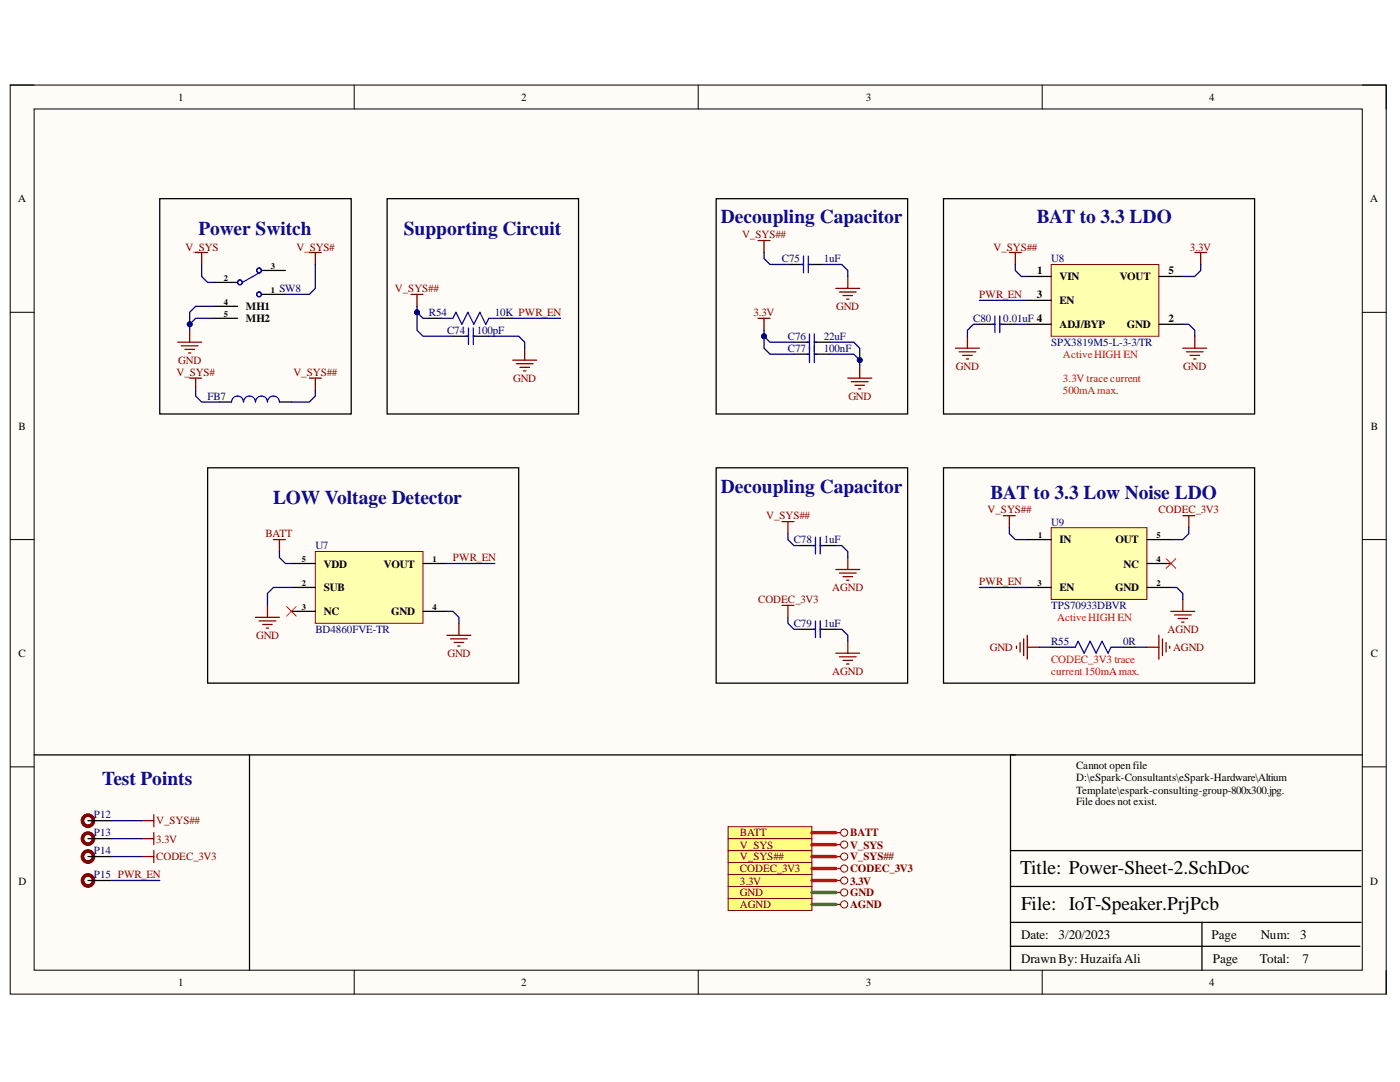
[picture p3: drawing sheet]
<svg xmlns="http://www.w3.org/2000/svg" width="279mm" height="216mm" viewBox="0 0 279 216" stroke-linecap="round" stroke-linejoin="round" font-family="sans-serif">
<path d="M2 17h274.6v181.4h-274.6z" fill-rule="evenodd" fill="#fffcf8"/>
<path d="M2 17h274.6v181.4h-274.6z" fill="none" stroke="#000" stroke-width=".2"/>
<path d="M6.8 21.7h265.1v171.9h-265.1z" fill-rule="evenodd" fill="#fffcf8"/>
<g fill="none" stroke="#000" stroke-width=".2">
<path d="M2 17h4.8M70.7 17v4.7M139.3 17v4.7M208 17v4.7M271.9 17h4.7v4.7M6.8 21.7h265.1v171.9h-265.1zM2 62.3h4.8M271.9 62.3h4.7M2 107.7h4.8M271.9 107.7h4.7M2 153h4.8M271.9 153h4.7"/>
<path d="M70.7 193.6v4.8M139.3 193.6v4.8M208 193.6v4.8M276.6 193.6v4.8"/>
</g>
<path d="M159.6 108.9h3.1M163.7 108.9h3.1M159.6 125.6h3.1M163.7 125.6h3.1M209.8 129.1h2.4M224.1 129.1h2.4M271.9 150.6h-70.2v43M201.7 176.9h69.9M201.7 169.7h69.9M201.7 188.8h69.7M201.7 184.1h69.9M239.9 184.1v9.5" fill="none" stroke="#000" stroke-width=".25"/>
<g fill="none" stroke="#800000" stroke-width=".25">
<path d="M156.1 104.1h2.3M157.2 104.1v2.4M166.8 113.6h4.8M167.5 114.4h3.4M168.2 115.1h1.9M168.9 115.8h.5M169.2 111.2v2.4M200.2 102.9h2.4M201.4 102.9v2.4M236.1 102.9h2.3M236.1 119.6v2.4M237.2 102.9v2.4"/>
<path d="M156.1 120.8h2.3M157.2 120.8v2.4M166.8 130.3h4.8M167.5 131.1h3.4M168.2 131.8h1.9M168.9 132.5h.5M169.2 128v2.3M202.9 128.9v.5M203.6 128.2v1.9M204.3 127.5v3.3M205 129.1h2.4M205 126.8v4.7"/>
<path d="M228.9 129.1h2.4M231.3 126.8v4.7M232 127.5v3.3M232.7 128.2v1.9M233.4 128.9v.5M233.7 122h4.7M234.4 122.7h3.3M235.1 123.4h1.9M235.8 124.1h.5"/>
</g>
<path d="M162.3 108.9h.4M162.7 107.2v3.3M163.7 107.2v3.3M163.7 108.9h.5M162.3 125.6h.4M162.7 123.9v3.3M163.7 123.9v3.3M163.7 125.6h.5M212.2 129.1h2.4l.6-1.1 1.2 2.3 1.1-2.3 1.2 2.3 1.2-2.3 1.2 2.3 .6-1.2h2.4" fill="none" stroke="#00f" stroke-width=".25"/>
<path d="M209.8 105.3h19.1v14.3h-19.1z" fill-rule="evenodd" fill="#ffffb0"/>
<path d="M209.8 105.3h19.1v14.3h-19.1z" fill="none" stroke="#800000" stroke-width=".2"/>
<g fill="none" stroke="#000" stroke-width=".25">
<path d="M142.9 39.6h38.2v43h-38.2zM188.3 39.6h62.1v43h-62.1zM157.2 52.8h3.2M161.3 52.8h3.1M158.4 68.3h3.1M162.5 68.3h3.1M142.9 93.3h38.2v43h-38.2zM188.3 93.3h62.1v43h-62.1zM205 107.7h4.8M205 117.2h4.8M228.9 107.7h4.8M228.9 117.2h4.8"/>
<path d="M228.9 112.4h4.8M6.8 150.6h195.8"/>
</g>
<path d="M232.7 111.5l1.9 1.9M234.6 111.5l-1.9 1.9" fill="none" stroke="#f00" stroke-width=".2"/>
<path d="M159.9 52.8h.5M160.4 51.1v3.3M161.3 51.1v3.3M161.3 52.8h.5M161.1 68.3h.4M161.5 66.6v3.4M162.5 66.6v3.4M162.5 68.3h.5" fill="none" stroke="#00f" stroke-width=".25"/>
<g fill="none" stroke="#800000" stroke-width=".25">
<path d="M151.3 48h2.4M152.5 48v2.4M166.8 57.5h4.8M167.5 58.3h3.4M168.2 59h1.9M168.9 59.7h.5M169.2 55.2v2.3M151.3 63.5h2.4M152.5 63.5v2.4M169.2 75.5h4.8M169.9 76.2h3.3M170.6 76.9h1.9"/>
<path d="M171.3 77.6h.5M171.6 73.1v2.3"/>
</g>
<path d="M62.9 110.1h21.5v14.3h-21.5z" fill-rule="evenodd" fill="#ffffb0"/>
<path d="M62.9 110.1h21.5v14.3h-21.5z" fill="none" stroke="#800000" stroke-width=".2"/>
<g fill="none" stroke="#000" stroke-width=".25">
<path d="M31.9 39.6h38.2v43h-38.2zM77.3 39.6h38.2v43h-38.2zM42.6 56.4h4.8M52.2 54h4.8M52.2 58.7h4.8M42.6 63.5h4.8M42.6 61.1h4.8M85.6 63.5h2.4M90.4 67.1h3.1M94.4 67.1h3.2M99.9 63.5h2.4M41.4 93.3h62.1v43h-62.1z"/>
<path d="M43.8 80.2h2.4M55.8 80.2h2.4M58.2 112.4h4.7M58.2 117.2h4.7M84.4 112.4h4.8M58.2 122h4.7M84.4 122h4.8"/>
</g>
<g fill="none" stroke="#800000" stroke-width=".25">
<path d="M39 50.4h2.4M40.2 50.4v2.4M61.7 50.4h2.4M62.9 50.4v2.4M82 58.7h2.4M83.2 58.7v2.4M35.5 68.3h4.7M36.2 69h3.3M36.9 69.7h1.9M37.6 70.4h.5M37.9 65.9v2.4M37.9 75.4h2.3"/>
<path d="M39 75.4v2.4M61.7 75.4h2.4M62.9 75.4v2.4M102.3 71.9h4.8M103 72.6h3.4M103.8 73.3h1.9M104.5 74h.5M104.7 69.5v2.4M54.6 107.7h2.4M55.8 107.7v2.4M51 123.2h4.8M51.7 123.9h3.3"/>
<path d="M52.4 124.6h1.9M53.1 125.3h.5M53.4 120.8v2.4M89.2 126.8h4.8M89.9 127.5h3.4M90.6 128.2h1.9M91.3 128.9h.5M91.6 124.4v2.4"/>
</g>
<path d="M57.2 121l1.9 1.9M59.1 121l-1.9 1.9" fill="none" stroke="#f00" stroke-width=".2"/>
<g fill="none" stroke="#00f" stroke-width=".25">
<path d="M52.2 54.2l-3.8 2.2M88 63.5h2.4l.6-1.2 1.2 2.4 1.2-2.4 1.2 2.4 1.2-2.4 1.2 2.4 .6-1.2h2.3M93 67.1h.5M93.5 65.4v3.4M94.4 65.4v3.4M94.4 67.1h.5M46.2 80.2a1.19 1.19 0 0 1 1.2-1.2 1.19 1.19 0 0 1 1.2 1.2 1.19 1.19 0 0 1 1.2-1.2 1.19 1.19 0 0 1 1.2 1.2 1.2 1.2 0 0 1 1.2-1.2 1.2 1.2 0 0 1 1.2 1.2 1.19 1.19 0 0 1 1.2-1.2 1.19 1.19 0 0 1 1.2 1.2"/>
<circle cx="47.9" cy="56.4" r=".48"/>
<circle cx="51.7" cy="58.7" r=".48"/>
<circle cx="51.7" cy="54" r=".48"/>
</g>
<path d="M145.3 176.9h16.7v2.4h-16.7z" fill-rule="evenodd" fill="#ffff80"/>
<g fill="none" stroke="#800000" stroke-width=".2">
<path d="M145.3 176.9h16.7v2.4h-16.7z"/>
<circle cx="168.5" cy="178.1" r=".72"/>
</g>
<path d="M166.8 178.1h1" fill="none" stroke="#800000" stroke-width=".25"/>
<path d="M145.3 174.5h16.7v2.4h-16.7z" fill-rule="evenodd" fill="#ffff80"/>
<g fill="none" stroke="#800000" stroke-width=".2">
<path d="M145.3 174.5h16.7v2.4h-16.7z"/>
<circle cx="168.5" cy="175.7" r=".72"/>
</g>
<path d="M166.8 175.7h1" fill="none" stroke="#800000" stroke-width=".25"/>
<path d="M145.3 179.3h16.7v2.4h-16.7z" fill-rule="evenodd" fill="#ffff80"/>
<g fill="none" stroke="#800000" stroke-width=".2">
<path d="M145.3 179.3h16.7v2.4h-16.7z"/>
<circle cx="168.5" cy="180.5" r=".72"/>
</g>
<path d="M166.8 180.5h1" fill="none" stroke="#800000" stroke-width=".25"/>
<path d="M145.3 172.1h16.7v2.4h-16.7z" fill-rule="evenodd" fill="#ffff80"/>
<g fill="none" stroke="#800000" stroke-width=".2">
<path d="M145.3 172.1h16.7v2.4h-16.7z"/>
<circle cx="168.5" cy="173.3" r=".72"/>
</g>
<path d="M166.8 173.3h1" fill="none" stroke="#800000" stroke-width=".25"/>
<path d="M145.3 164.9h16.7v2.4h-16.7z" fill-rule="evenodd" fill="#ffff80"/>
<g fill="none" stroke="#800000" stroke-width=".2">
<path d="M145.3 164.9h16.7v2.4h-16.7z"/>
<circle cx="168.5" cy="166.1" r=".72"/>
</g>
<path d="M166.8 166.1h1" fill="none" stroke="#800000" stroke-width=".25"/>
<path d="M145.3 169.7h16.7v2.4h-16.7z" fill-rule="evenodd" fill="#ffff80"/>
<g fill="none" stroke="#800000" stroke-width=".2">
<path d="M145.3 169.7h16.7v2.4h-16.7z"/>
<circle cx="168.5" cy="170.9" r=".72"/>
</g>
<path d="M28.3 170.9h2.4M28.3 163.8h2.4M28.3 167.3h2.4M30.7 162.6v2.3M30.7 166.1v2.4M30.7 169.7v2.4M166.8 170.9h1" fill="none" stroke="#800000" stroke-width=".25"/>
<path d="M49.8 150.6v43M17.6 163.8h4.7M17.6 167.3h4.7M17.6 170.9h4.7M17.6 175.7h4.7" fill="none" stroke="#000" stroke-width=".25"/>
<g fill="none" stroke="#5b0f00" stroke-width=".68">
<circle cx="17.6" cy="167.3" r="1.1"/>
<circle cx="17.6" cy="163.8" r="1.1"/>
<circle cx="17.6" cy="170.9" r="1.1"/>
<circle cx="17.6" cy="175.7" r="1.1"/>
</g>
<path d="M145.3 167.3h16.7v2.4h-16.7z" fill-rule="evenodd" fill="#ffff80"/>
<g fill="none" stroke="#800000" stroke-width=".2">
<path d="M145.3 167.3h16.7v2.4h-16.7z"/>
<circle cx="168.5" cy="168.5" r=".72"/>
</g>
<path d="M166.8 168.5h1" fill="none" stroke="#800000" stroke-width=".25"/>
<path d="M209.8 52.8h21.5v14.3h-21.5z" fill-rule="evenodd" fill="#ffffb0"/>
<path d="M209.8 52.8h21.5v14.3h-21.5z" fill="none" stroke="#800000" stroke-width=".2"/>
<path d="M205 55.2h4.8M205 59.9h4.8M231.3 55.2h4.8M158.4 70.7h3.1M162.5 70.7h3.1M195.5 64.7h3.1M199.5 64.7h3.1M205 64.7h4.8M231.3 64.7h4.8" fill="none" stroke="#000" stroke-width=".25"/>
<g fill="none" stroke="#800000" stroke-width=".25">
<path d="M201.4 50.4h2.4M202.6 50.4v2.4M238.4 50.4h2.4M239.6 50.4v2.4M190.7 69.5h4.8M191.4 70.2h3.3M192.1 70.9h1.9M192.8 71.6h.5M193.1 67.1v2.4M236.1 69.5h4.7M236.8 70.2h3.3M237.5 70.9h1.9"/>
<path d="M238.2 71.6h.5M238.4 67.1v2.4"/>
</g>
<path d="M161.1 70.7h.4M161.5 69v3.3M162.5 69v3.3M162.5 70.7h.5M198.1 64.7h.5M198.6 63v3.4M199.5 63v3.4M199.5 64.7h.5" fill="none" stroke="#00f" stroke-width=".25"/>
<g fill="none" stroke="#000080" stroke-width=".25">
<path d="M152.5 50.4v1.2l1.2 1.2h3.5M164.4 52.8h3.6l1.2 1.2v1.2M152.5 65.9v3.6l1.2 1.2h4.7M157.2 106.5v1.2l1.2 1.2h1.2M166.8 108.9h1.2l1.2 1.2v1.1M195.5 117.2h9.5M201.4 105.3v1.2l1.2 1.2h2.4M233.7 117.2h1.2l1.2 1.2v1.2M237.2 105.3v1.2l-1.1 1.2h-2.4M157.2 123.2v1.2l1.2 1.2h1.2M166.8 125.6h1.2l1.2 1.2v1.2M207.4 129.1h2.4"/>
<path d="M226.5 129.1h2.4"/>
</g>
<circle cx="152.5" cy="67.1" r=".48" fill="#000080"/>
<circle cx="152.5" cy="67.1" r=".48" fill="none" stroke="#000080" stroke-width=".2"/>
<path d="M152.5 67.1l1.2 1.2h4.7" fill="none" stroke="#000080" stroke-width=".25"/>
<circle cx="152.5" cy="67.1" r=".48" fill="#000080"/>
<circle cx="152.5" cy="67.1" r=".48" fill="none" stroke="#000080" stroke-width=".2"/>
<path d="M165.6 68.3h4.8l1.2 1.2v3.6" fill="none" stroke="#000080" stroke-width=".25"/>
<circle cx="171.6" cy="71.9" r=".48" fill="#000080"/>
<circle cx="171.6" cy="71.9" r=".48" fill="none" stroke="#000080" stroke-width=".2"/>
<path d="M165.6 70.7h4.8l1.2 1.2" fill="none" stroke="#000080" stroke-width=".25"/>
<circle cx="171.6" cy="71.9" r=".48" fill="#000080"/>
<circle cx="171.6" cy="71.9" r=".48" fill="none" stroke="#000080" stroke-width=".2"/>
<path d="M83.2 61.1v1.2l1.2 1.2h1.2M55.8 110.1v1.1l1.2 1.2h1.2M58.2 117.2h-3.6l-1.2 1.2v2.4M89.2 112.4h9.5M89.2 122h1.2l1.2 1.2v1.2" fill="none" stroke="#000080" stroke-width=".25"/>
<circle cx="83.2" cy="62.3" r=".48" fill="#000080"/>
<circle cx="83.2" cy="62.3" r=".48" fill="none" stroke="#000080" stroke-width=".2"/>
<path d="M83.2 62.3v3.6l1.2 1.2h6M102.3 63.5h9.6" fill="none" stroke="#000080" stroke-width=".25"/>
<circle cx="83.2" cy="62.3" r=".48" fill="#000080"/>
<circle cx="83.2" cy="62.3" r=".48" fill="none" stroke="#000080" stroke-width=".2"/>
<path d="M40.2 52.8v2.4l1.2 1.2h1.2M62.9 52.8v4.7l-1.2 1.2h-4.7M42.6 61.1h-3.6l-1.1 1.2v3.6M97.6 67.1h5.9l1.2 1.2v1.2" fill="none" stroke="#000080" stroke-width=".25"/>
<circle cx="37.9" cy="64.7" r=".48" fill="#000080"/>
<circle cx="37.9" cy="64.7" r=".48" fill="none" stroke="#000080" stroke-width=".2"/>
<path d="M42.6 63.5h-3.6l-1.1 1.2" fill="none" stroke="#000080" stroke-width=".25"/>
<circle cx="37.9" cy="64.7" r=".48" fill="#000080"/>
<circle cx="37.9" cy="64.7" r=".48" fill="none" stroke="#000080" stroke-width=".2"/>
<path d="M195.5 59.9h9.5M202.6 52.8v1.2l1.2 1.2h1.2M239.6 52.8v1.2l-1.2 1.2h-2.3M39 77.8v1.2l1.2 1.2h3.6M62.9 77.8v1.2l-1.2 1.2h-3.5M195.5 64.7h-1.2l-1.2 1.2v1.2M202.6 64.7h2.4M236.1 64.7h1.1l1.2 1.2v1.2M22.3 163.8h6M22.3 167.3h6M22.3 170.9h6M22.3 175.7h9.6" fill="none" stroke="#000080" stroke-width=".25"/>
<path d="M162 178.1h4.8M162 180.5h4.8" fill="none" stroke="#38761d" stroke-width=".68"/>
<path d="M162 166.1h4.8M162 170.9h4.8M162 168.5h4.8M162 175.7h4.8M162 173.3h4.8" fill="none" stroke="#f00" stroke-width=".68"/>
<g font-size="3.9" fill="#0b0b8e">
<text x="39.6" y="47">Power Switch</text>
<text x="80.6" y="47">Supporting Circuit</text>
<text x="143.9" y="44.6">Decoupling Capacitor</text>
<text x="206.9" y="44.6">BAT to 3.3 LDO</text>
<text x="54.5" y="100.7">LOW Voltage Detector</text>
<text x="143.9" y="98.3">Decoupling Capacitor</text>
<text x="197.7" y="99.5">BAT to 3.3 Low Noise LDO</text>
<text x="20.4" y="156.7">Test Points</text>
</g>
<g font-size="3.9">
<text x="203.6" y="174.4">Title: Power-Sheet-2.SchDoc</text>
<text x="203.8" y="181.6">File: IoT-Speaker.PrjPcb</text>
</g>
<g font-size="2.6">
<text x="203.8" y="187.3">Date:</text>
<text x="211.2" y="187.3">3/20/2023</text>
<text x="241.8" y="187.3">Page</text>
<text x="251.6" y="187.3">Num:</text>
<text x="259.5" y="187.3">3</text>
<text x="203.8" y="192.1">Drawn By: HuzaifaAli</text>
<text x="242.1" y="192.1">Page</text>
<text x="251.4" y="192.1">Total:</text>
<text x="260" y="192.1">7</text>
</g>
<g font-size="2.2">
<text x="35.6" y="20.1">1</text>
<text x="104" y="20.1">2</text>
<text x="172.8" y="20.1">3</text>
<text x="241.3" y="20.1">4</text>
<text x="3.6" y="40.4">A</text>
<text x="273.5" y="40.4">A</text>
<text x="206.9" y="59.5">3</text>
<text x="207" y="54.7">1</text>
<text x="211.5" y="55.9">VIN</text>
<text x="223.5" y="55.9">VOUT</text>
<text x="233.2" y="54.7">5</text>
<text x="49.1" y="61.9">MH1</text>
<text x="49.1" y="64.3">MH2</text>
<text x="211.5" y="60.7">EN</text>
<text x="211.5" y="65.4">ADJ/BYP</text>
<text x="224.9" y="65.4">GND</text>
<text x="233.2" y="64.3">2</text>
<text x="3.7" y="85.7">B</text>
<text x="273.6" y="85.7">B</text>
<text x="64.6" y="113.2">VDD</text>
<text x="76.6" y="113.2">VOUT</text>
<text x="211.5" y="108.4">IN</text>
<text x="222.6" y="108.4">OUT</text>
<text x="224.2" y="113.2">NC</text>
<text x="64.6" y="118">SUB</text>
<text x="211.5" y="118">EN</text>
<text x="222.5" y="118">GND</text>
<text x="64.6" y="122.8">NC</text>
<text x="78.1" y="122.8">GND</text>
<text x="3.7" y="131.1">C</text>
<text x="273.6" y="131.1">C</text>
<text x="214.8" y="153.5">Cannot openfile</text>
<text x="214.8" y="155.9">D:\eSpark-Consultants\eSpark-Hardware\Altium</text>
<text x="214.8" y="158.3">Template\espark-consulting-group-800x300.jpg.</text>
<text x="214.8" y="160.7">File does not exist.</text>
<text x="3.7" y="176.5">D</text>
<text x="273.5" y="176.5">D</text>
<text x="35.6" y="196.8">1</text>
<text x="104" y="196.8">2</text>
<text x="172.8" y="196.8">3</text>
<text x="241.3" y="196.8">4</text>
</g>
<g font-size="2.2" fill="#800000">
<text x="148.1" y="47.5">V_SYS##</text>
<text x="37" y="50">V_SYS</text>
<text x="59.1" y="50">V_SYS#</text>
<text x="198.3" y="50">V_SYS##</text>
<text x="237.5" y="50">3.3V</text>
<text x="78.8" y="58.3">V_SYS##</text>
<text x="195.4" y="59.5">PWR_EN</text>
<text x="150.4" y="63.1">3.3V</text>
<text x="166.9" y="61.9">GND</text>
<text x="35.2" y="75">V_SYS#</text>
<text x="35.6" y="72.6">GND</text>
<text x="58.5" y="75">V_SYS##</text>
<text x="102.4" y="76.2">GND</text>
<text x="190.8" y="73.8">GND</text>
<text x="236.1" y="73.8">GND</text>
<text x="169.3" y="79.8">GND</text>
<text x="53" y="107.2">BATT</text>
<text x="152.9" y="103.6">V_SYS##</text>
<text x="197.1" y="102.4">V_SYS##</text>
<text x="231.2" y="102.4">CODEC_3V3</text>
<text x="90.4" y="112">PWR_EN</text>
<text x="166.1" y="118">AGND</text>
<text x="195.4" y="116.8">PWR_EN</text>
<text x="151.3" y="120.3">CODEC_3V3</text>
<text x="51.1" y="127.5">GND</text>
<text x="89.3" y="131.1">GND</text>
<text x="197.5" y="129.9">GND</text>
<text x="233" y="126.3">AGND</text>
<text x="234.1" y="129.9">AGND</text>
<text x="166.1" y="134.7">AGND</text>
<text x="31.2" y="164.5">V_SYS##</text>
<text x="147.7" y="166.9">BATT</text>
<text x="169.6" y="166.9">BATT</text>
<text x="31.2" y="168.1">3.3V</text>
<text x="31.2" y="171.7">CODEC_3V3</text>
<text x="147.7" y="171.7">V_SYS##</text>
<text x="147.7" y="169.3">V_SYS</text>
<text x="169.6" y="171.7">V_SYS##</text>
<text x="169.6" y="169.3">V_SYS</text>
<text x="147.7" y="178.9">GND</text>
<text x="147.7" y="176.5">3.3V</text>
<text x="147.7" y="174">CODEC_3V3</text>
<text x="169.6" y="178.9">GND</text>
<text x="169.6" y="176.5">3.3V</text>
<text x="169.6" y="174">CODEC_3V3</text>
<text x="147.7" y="181.2">AGND</text>
<text x="169.6" y="181.2">AGND</text>
</g>
<g font-size="2.2" fill="#000080">
<text x="156" y="52.4">C75</text>
<text x="164.4" y="52.4">1uF</text>
<text x="209.8" y="52.4">U8</text>
<text x="55.8" y="58.3">SW8</text>
<text x="85.6" y="63.1">R54</text>
<text x="98.8" y="63.1">10K PWR_EN</text>
<text x="194.2" y="64.3">C80</text>
<text x="200.2" y="64.3">0.01uF 4</text>
<text x="89.2" y="66.6">C74</text>
<text x="95.1" y="66.6">100pF</text>
<text x="157.2" y="67.9">C76</text>
<text x="157.2" y="70.3">C77</text>
<text x="164.4" y="67.9">22uF</text>
<text x="164.4" y="70.3">100nF</text>
<text x="209.8" y="69.1">SPX3819M5-L-3-3/TR</text>
<text x="41.4" y="79.8">FB7</text>
<text x="209.8" y="104.9">U9</text>
<text x="62.9" y="109.6">U7</text>
<text x="158.4" y="108.4">C78</text>
<text x="164.4" y="108.4">1uF</text>
<text x="158.4" y="125.1">C79</text>
<text x="164.4" y="125.1">1uF</text>
<text x="209.8" y="121.5">TPS70933DBVR</text>
<text x="62.9" y="126.3">BD4860FVE-TR</text>
<text x="209.8" y="128.7">R55</text>
<text x="224.1" y="128.7">0R</text>
<text x="18.8" y="163.3">P12</text>
<text x="18.8" y="166.9">P13</text>
<text x="18.8" y="170.5">P14</text>
<text x="18.8" y="175.2">P15 PWR_EN</text>
</g>
<g font-size="2.2" fill="#f00">
<text x="212.1" y="71.4">ActiveHIGH EN</text>
<text x="212.1" y="76.2">3.3V trace current</text>
<text x="212.1" y="78.6">500mAmax.</text>
<text x="211" y="124">ActiveHIGH EN</text>
<text x="209.8" y="132.3">CODEC_3V3 trace</text>
<text x="209.8" y="134.7">current 150mAmax.</text>
</g>
<g font-size="1.7">
<text x="54.1" y="53.6">3</text>
<text x="44.7" y="56">2</text>
<text x="54.1" y="58.4">1</text>
<text x="44.7" y="60.8">4</text>
<text x="44.7" y="63.2">5</text>
<text x="207.2" y="107.3">1</text>
<text x="230.8" y="107.3">5</text>
<text x="60.2" y="112.1">5</text>
<text x="86.3" y="112.1">1</text>
<text x="230.8" y="112.1">4</text>
<text x="60.2" y="116.9">2</text>
<text x="207.1" y="116.9">3</text>
<text x="230.8" y="116.9">2</text>
<text x="60.2" y="121.7">3</text>
<text x="86.3" y="121.7">4</text>
</g>
</svg>
